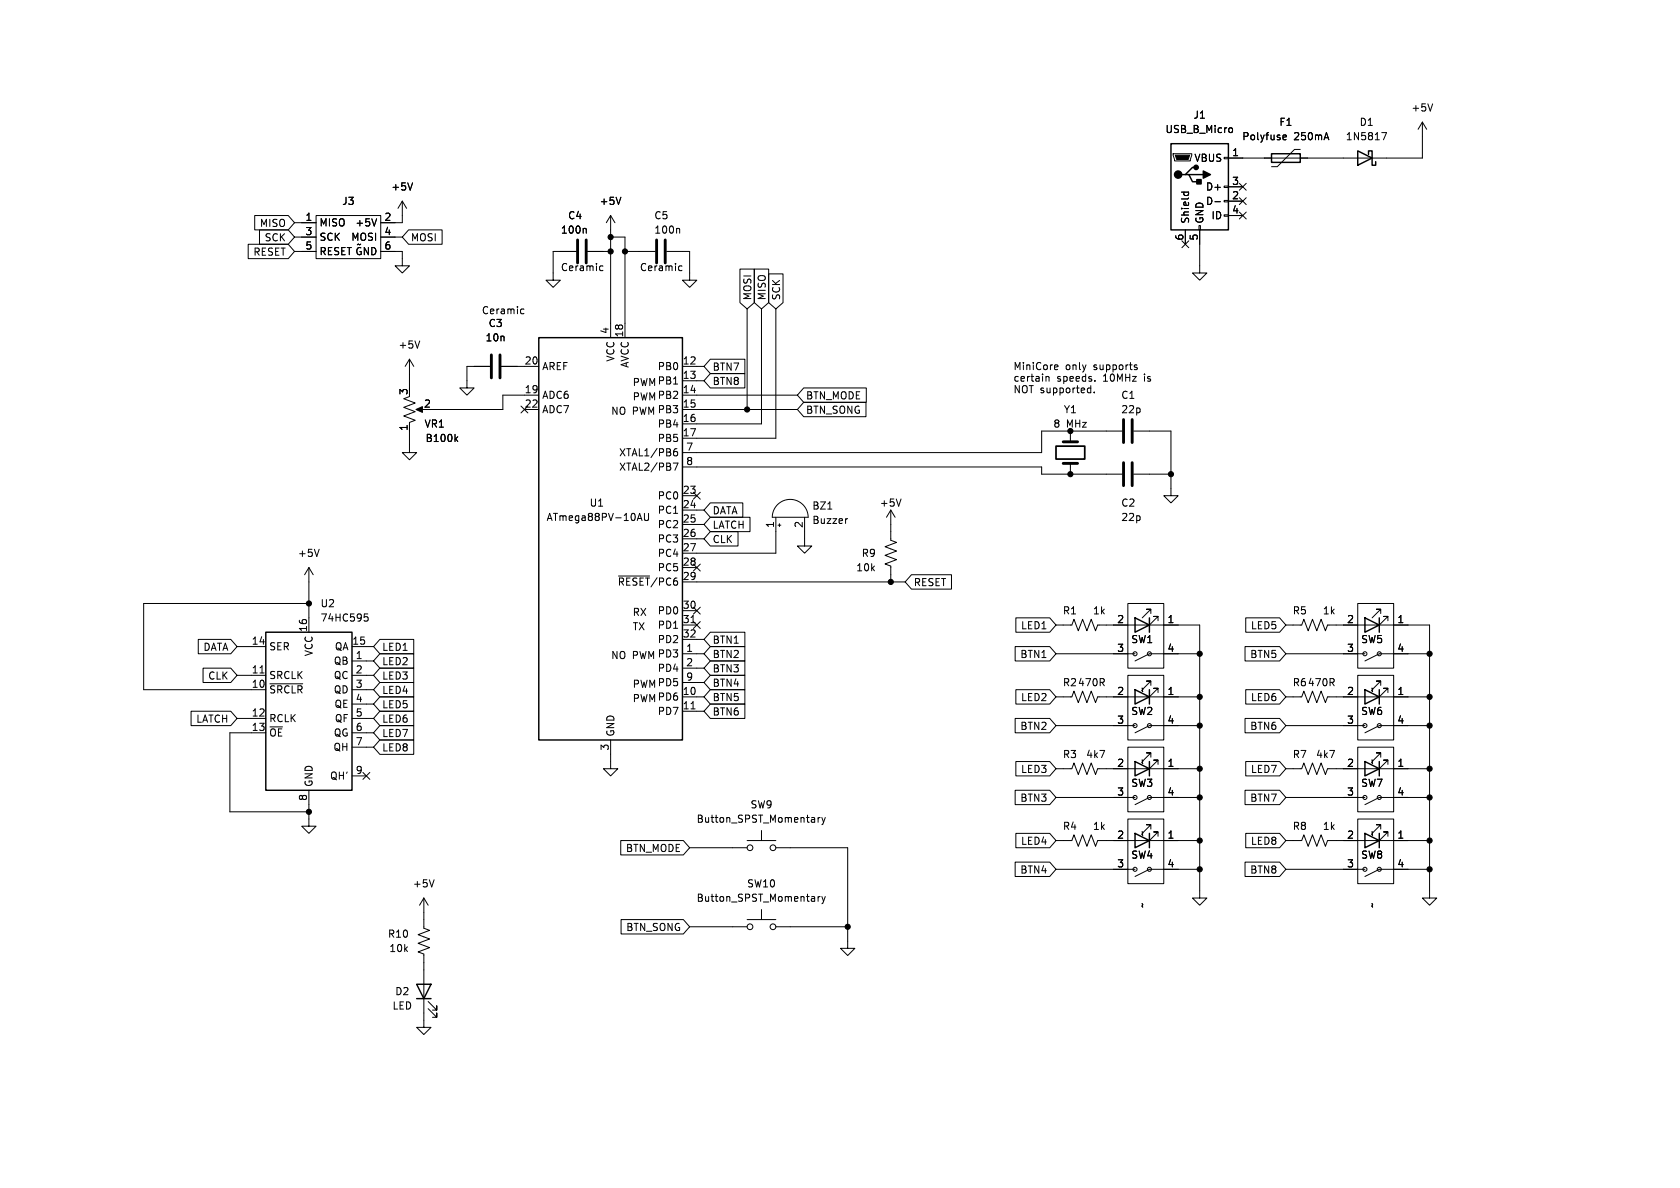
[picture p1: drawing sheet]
<svg xmlns="http://www.w3.org/2000/svg" width="297mm" height="210mm" viewBox="0 0 297 210" stroke-linecap="round" stroke-linejoin="round" font-family="sans-serif">
<g fill="none" stroke="#000" stroke-width=".18">
<path d="M253.3 18.4l-.4 1.2M45 38.1h6l1.1 1.3-1.1 1.2h-6zM52.1 39.4h3.8M55.9 38.1h11.4v7.6h-11.4zM66.6 38.7l-.4 1.2M71.1 35.6v3.8h-3.8M71.1 35.6l-.7 1.2M71.1 35.6l.8 1.2M72.9 32.3l-.4 1.3M107.9 38.1v21.6M107.9 38.1l-.7 1.3M107.9 38.1l.8 1.3"/>
<path d="M109.8 34.9l-.5 1.2M207.4 27.2h3.3v.2l-.3 1h-2.8zM208.9 34h1.2M209.3 34v.3M210.1 34v.3M212 39.9h.2v.7h-.2zM214.8 35.7h1M216.4 27.8h.8v.3h-.8zM216.4 32.9h.8v.2h-.8zM216.4 35.4h.8v.3h-.8zM216.4 38h.8v.2h-.8zM217.2 33h2.5"/>
<path d="M217.2 35.6h2.5M217.2 38.1h2.5M217.5 22.6l.3 .1 .1 .1-.1 .5-.3 .1M219.1 37.5l1.2 1.2M219.1 35l1.2 1.2M219.1 32.4l1.2 1.2M220.3 37.5l-1.2 1.2M220.3 32.4l-1.2 1.2M220.3 35l-1.2 1.2M226.8 24.5l.2 .2 .4-.1M226.8 24l.2-.1h.2l.2 .1v.2l-.6 .1M229.9 26.4h-1l-3.1 3.1h-1"/>
<path d="M244.3 23.4h.8l-.5 1.3M251.5 21.6l-.8 1.3M251.5 21.6l.7 1.3M251.5 21.6v6.3h-34.3M43.9 43.2h7.1l1.1 1.3-1.1 1.2h-7.1zM45.9 40.6h5.1l1.1 1.3-1.1 1.3h-5.1zM52.1 41.9h3.8M52.1 44.5h3.8M67.3 44.5h3.8v2.5h1.3l-1.3 1.3-1.3-1.3h1.3M67.3 41.9h3.8M72.2 40.6h6v2.6h-6l-1.1-1.3zM92.3 54.6l.3 .1"/>
<path d="M92.6 55.4l-.3 .1M101.9 44.5h-4.1v5h1.3l-1.3 1.3-1.3-1.3h1.3M103.5 40.4l.1 .2v.6M103.9 44.5h4M106.2 47l.4 .1M106.6 47.8h-.4M107.9 41.9h2.6v17.8M110.5 44.5h5.3M117.9 44.5h4v5h1.3l-1.3 1.3-1.3-1.3h1.3M120 40.4l.2 .2v.6M120.2 47l.4 .1M120.6 47.8h-.4"/>
<path d="M130.8 47.6h2.6v5.9l-1.3 1.1-1.3-1.1zM132.1 54.6v17.8M133.3 47.6h2.6v5.9l-1.3 1.1-1.3-1.1zM134.6 54.6v20.3h-14M135.9 48.4h2.5v5.1l-1.2 1.1-1.3-1.1zM137.2 54.6v22.9h-16.6M208.9 42.6l1.3 1.2M209.5 40.6v2.6M210.2 42.6l-1.3 1.2M212.1 40.6v7.7h1.3l-1.3 1.2-1.3-1.2h1.3M72.4 70.1l-1 .4 2 .7-2 .8 2 .8-2 .7 2 .8-1 .4v5.3h1.3l-1.3 1.3-1.3-1.3h1.3M72.4 63.5l-.8 1.3"/>
<path d="M72.4 63.5l.8 1.3M72.4 63.5v5.1M73.9 72.4h1M74.2 60.3l-.4 1.2M80.6 77.6l.3 .4M80.9 77.2l-.5 .5M86.6 64.8h-4.1v3.8h1.3l-1.3 1.3-1.2-1.3h1.2M88.6 64.8h6.6M92.1 71.8l1.2 1.2M92.7 72.4h2.5M93.3 71.8l-1.2 1.2M95.2 69.9h-6.3v2.5h-12.7"/>
<path d="M119.1 79.9l.5-.1 .2 .2-.1 .5-.4 .1-.2-.1M119.7 79.3l-.4 .1-.2 .2M120.6 64.8h3.9M120.6 69.9h20.4M120.6 72.4h20.4M120.6 67.3h3.9M125.6 63.5h6.1v2.5h-6.1l-1.1-1.2zM125.6 66h6.1v2.6h-6.1l-1.1-1.3zM142.1 68.6h11.1v2.5h-11.1l-1.1-1.2zM142.1 71.1h11v2.6h-11l-1.1-1.3zM184.9 66.5v.9M184.9 66.7l.2-.2 .3 .1 .1 .8"/>
<path d="M186.6 64.5l.4 .1v.2l-.6 .1M187 65.3h-.4M189.2 76.2v1.9M192.5 68.6l.3 .1M192.8 68.2v1.2M192.8 69.4h-.3M193.4 69.3v.1M193.6 67.3v.1M198.4 76.2h-14.3v3.8h-63.5M200.4 76.2h6.6v11.4h1.3l-1.3 1.3-1.3-1.3h1.3M200.7 64.9l.3 .1 .1 .2-.2 .1h-.3M200.7 64.5l.3 .1"/>
<path d="M56.4 97.1l-.4 1.3M112.7 92l.4-1.3 .4 1.3M112.8 91.7h.6M113.9 90.7v1.1l.3 .2h.3l.2-.2v-1.1M119 81.9h.9l-.6 1.2M120.6 82.6h63.5v1.2h14.3M120.6 87.6h2.6M120.6 90.2h3.9M120.6 92.7h3.9M120.6 95.3h3.9M122.6 99.7l1.2 1.2M122.6 87l1.2 1.2"/>
<path d="M123.8 99.7l-1.2 1.2M123.8 87l-1.2 1.2M125.6 88.9h5.7v2.5h-5.7l-1.1-1.2zM125.6 94h4.9v2.5h-4.9l-1.1-1.2zM125.6 91.4h7v2.6h-7l-1.1-1.3zM137.2 91.4v6.4h-16.6M137.4 89.2a3.2 3.2 0 0 1 3.5-.7 3.2 3.2 0 0 1 2 2.9h-6.4a3.2 3.2 0 0 1 .9-2.2zM137.5 92.8h.5M137.8 92.6v.5M142.2 91.4v5.1h1.3l-1.3 1.3-1.2-1.3h1.2M146.3 90h.8M149.9 91.7h-.3"/>
<path d="M157.5 90.2v5.3l1 .4-2 .7 2 .8-2 .8 2 .7-2 .8 1 .4v2.8M157.5 90.2l-.8 1.2M157.5 90.2l.7 1.2M159.3 88.2l-.4 1.3M189.2 81.9v1.9M200.4 83.8h6.6M35 113h5.8l1.1 1.3-1.1 1.3h-5.8zM35.9 118.1h4.9l1.1 1.3-1.1 1.3h-4.9zM41.9 114.3h5.1M41.9 119.4h5.1M46 119h.7M54.6 100.3l-.8 1.3"/>
<path d="M54.6 100.3l.8 1.3M54.6 100.3v11.5M54.6 106.7h-29.2v15.2h21.6M62.2 114.3h3.8M62.2 119.4h3.8M62.2 116.8h3.8M64.4 108.5h.6M64.5 109h.3l.3 .3-.1 .4-.5 .1M67.2 113h5.9v2.6h-5.9l-1.2-1.3zM67.2 115.6h5.9v2.5h-5.9l-1.2-1.3zM67.2 118.1h5.9v2.6h-5.9l-1.2-1.3zM109.3 101.8h5.5"/>
<path d="M120.6 115.6h3.9M120.6 110.5h2.6M120.6 100.3h2.6M120.6 102.9h39.4M120.6 108h2.6M120.6 113h3.9M120.6 118.1h3.9M122.2 110.1h.7M122.6 107.3l1.2 1.3M122.6 109.9l1.2 1.2M123.8 107.3l-1.2 1.3M123.8 109.9l-1.2 1.2"/>
<path d="M125.6 111.8h6.1v2.5h-6.1l-1.1-1.3zM125.6 114.3h6.1v2.5h-6.1l-1.1-1.2zM125.6 119.4h6.1v2.5h-6.1l-1.1-1.2zM125.6 116.8h6.1v2.6h-6.1l-1.1-1.3zM161.1 101.6h7.1v2.5h-7.1l-1.1-1.2zM179.5 114.3h6.1l1.1 1.3-1.1 1.2h-6.1zM179.6 109.2h6l1.1 1.3-1.1 1.3h-6zM186.7 110.5h2.8l.4-1 .7 2 .8-2 .8 2 .7-2 .8 2 .4-1h18v48.3h1.3l-1.3 1.2-1.3-1.2h1.3M186.7 115.6h14M199.4 119.4h6.3v11.4h-6.3zM199.4 106.7h6.3v11.4h-6.3zM203.5 108.5v-.8h-.8h.8l-1.6 1.5"/>
<path d="M204.7 109.7v-.7h-.7h.7l-1.5 1.5M212.1 115.6h-8.9l-2.5 1.2M220.1 114.3h6.1l1.1 1.3-1.1 1.2h-6.1zM220.2 109.2h6l1.1 1.3-1.1 1.3h-6zM227.3 110.5h2.8l.4-1 .8 2 .7-2 .8 2 .8-2 .7 2 .4-1h18v48.3h1.3l-1.3 1.2-1.2-1.2h1.2M227.3 115.6h14M240 106.7h6.4v11.4h-6.4zM240 119.4h6.4v11.4h-6.4zM244.1 108.5v-.8h-.8h.8l-1.5 1.5M245.4 109.7v-.7h-.8h.8l-1.6 1.5M252.7 115.6h-8.9l-2.5 1.2M33.8 125.7h7l1.1 1.3-1.1 1.3h-7z"/>
<path d="M41.9 127h5.1M47 129.5h-6.4v14h14M47.7 120.9h5.8M54.6 139.7v6.4h1.3l-1.3 1.2-1.3-1.2h1.3M62.2 121.9h3.8M62.2 127h3.8M62.2 129.5h3.8M62.2 124.5h3.8M62.2 132.1h3.8M62.2 137.2h2.6M64.2 136.6l1.2 1.2M65.4 136.6l-1.2 1.2"/>
<path d="M67.2 120.6h5.9v2.6h-5.9l-1.2-1.3zM67.2 123.2h5.9v2.5h-5.9l-1.2-1.2zM67.2 130.8h5.9v2.6h-5.9l-1.2-1.3zM67.2 128.3h5.9v2.5h-5.9l-1.2-1.3zM67.2 125.7h5.9v2.6h-5.9l-1.2-1.3zM107.9 130.8v5.1h1.3l-1.3 1.3-1.2-1.3h1.2M120.6 120.7h3.9M120.6 123.2h3.9M120.6 125.7h3.9M122.2 125.3h.7M125.6 124.5h6.1v2.5h-6.1l-1.1-1.3zM125.6 121.9h6.1v2.6h-6.1l-1.1-1.3z"/>
<path d="M179.5 127h6.1l1.1 1.3-1.1 1.2h-6.1zM179.5 139.7h6.1l1.1 1.3-1.1 1.2h-6.1zM179.6 121.9h6l1.1 1.3-1.1 1.3h-6zM179.6 134.6h6l1.1 1.3-1.1 1.3h-6zM186.7 123.2h2.8l.4-1 .7 2 .8-2 .8 2 .7-2 .8 2 .4-1h18M186.7 135.9h2.8l.4-1 .7 2 .8-2 .8 2 .7-2 .8 2 .4-1h18M186.7 128.3h14M199.4 132.1h6.3v11.4h-6.3zM203.5 121.2v-.8h-.8h.8l-1.6 1.5M203.5 133.9v-.8h-.8h.8l-1.6 1.5M204.7 122.4v-.7h-.7h.7l-1.5 1.5M204.7 135.1v-.7h-.7h.7l-1.5 1.5"/>
<path d="M212.1 128.3h-8.9l-2.5 1.2M220.1 139.7h6.1l1.1 1.3-1.1 1.2h-6.1zM220.1 127h6.1l1.1 1.3-1.1 1.2h-6.1zM220.2 121.9h6l1.1 1.3-1.1 1.3h-6zM220.2 134.6h6l1.1 1.3-1.1 1.3h-6zM227.3 135.9h2.8l.4-1 .8 2 .7-2 .8 2 .8-2 .7 2 .4-1h18M227.3 123.2h2.8l.4-1 .8 2 .7-2 .8 2 .8-2 .7 2 .4-1h18M227.3 128.3h14M240 132.1h6.4v11.4h-6.4zM244.1 121.2v-.8h-.8h.8l-1.5 1.5M244.1 133.9v-.8h-.8h.8l-1.5 1.5M245.4 122.4v-.7h-.8h.8l-1.6 1.5"/>
<path d="M245.4 135.1v-.7h-.8h.8l-1.6 1.5M252.7 128.3h-8.9l-2.5 1.2M74.9 158.8v5.3l1 .4-2 .7 2 .8-2 .8 2 .7-2 .8 1 .4v12.9h1.3l-1.3 1.3-1.2-1.3h1.2M74.9 158.8l-.7 1.2M74.9 158.8l.8 1.2M76.7 155.5l-.4 1.3M109.7 148.6h11.1l1.1 1.3-1.1 1.2h-11.1zM121.9 149.9h10.2M132.1 148.6h5.1M134.6 146.8v1.8M137.2 149.9h12.7v17.7h1.2l-1.2 1.3-1.3-1.3h1.3M144.6 144.5v.9"/>
<path d="M144.6 158.5v.8M145 158.5l-.4 .2M145 144.5l-.4 .3M145.3 158.5l.3 .8M145.3 144.5l.3 .9M145.6 159.3l-.3 .5M145.6 145.4l-.3 .4M145.9 158.5l-.3 .8M145.9 144.5l-.3 .9M179.5 152.4h6.1l1.1 1.3-1.1 1.2h-6.1zM179.6 147.3h6l1.1 1.3-1.1 1.3h-6zM186.7 148.6h2.8l.4-1 .7 2 .8-2 .8 2 .7-2 .8 2 .4-1h18"/>
<path d="M186.7 141h14M186.7 153.7h14M199.4 144.8h6.3v11.4h-6.3zM203.5 146.6v-.8h-.8h.8l-1.6 1.5M204.7 147.8v-.7h-.7h.7l-1.5 1.5M212.1 141h-8.9l-2.5 1.2M212.1 153.7h-8.9l-2.5 1.2M220.1 152.4h6.1l1.1 1.3-1.1 1.2h-6.1zM220.2 147.3h6l1.1 1.3-1.1 1.3h-6zM227.3 148.6h2.8l.4-1 .8 2 .7-2 .8 2 .8-2 .7 2 .4-1h18M227.3 141h14M227.3 153.7h14"/>
<path d="M240 144.8h6.4v11.4h-6.4zM244.1 146.6v-.8h-.8h.8l-1.5 1.5M245.4 147.8v-.7h-.8h.8l-1.6 1.5M252.7 141h-8.9l-2.5 1.2M252.7 153.7h-8.9l-2.5 1.2M75.7 178.3l1.5 1.5v-.7v.7h-.7M75.7 177l1.5 1.6v-.8v.8h-.7M109.8 162.6h11l1.1 1.2-1.1 1.3h-11zM121.9 163.8h10.2M132.1 162.6h5.1M134.6 160.8v1.8M137.2 163.8h12.7"/>
<circle cx="200.7" cy="115.6" r=".36"/>
<circle cx="203.2" cy="115.6" r=".36"/>
<circle cx="241.3" cy="115.6" r=".36"/>
<circle cx="243.8" cy="115.6" r=".36"/>
<circle cx="200.7" cy="128.3" r=".36"/>
<circle cx="203.2" cy="128.3" r=".36"/>
<circle cx="241.3" cy="128.3" r=".36"/>
<circle cx="243.8" cy="128.3" r=".36"/>
<circle cx="132.6" cy="149.9" r=".51"/>
<circle cx="136.7" cy="149.9" r=".51"/>
<circle cx="200.7" cy="153.7" r=".36"/>
<circle cx="200.7" cy="141" r=".36"/>
<circle cx="203.2" cy="141" r=".36"/>
<circle cx="203.2" cy="153.7" r=".36"/>
<circle cx="241.3" cy="153.7" r=".36"/>
<circle cx="241.3" cy="141" r=".36"/>
<circle cx="243.8" cy="141" r=".36"/>
<circle cx="243.8" cy="153.7" r=".36"/>
<circle cx="132.6" cy="163.8" r=".51"/>
<circle cx="136.7" cy="163.8" r=".51"/>
</g>
<g fill="none" stroke="#000" stroke-width=".25">
<path d="M207 25.4h10.2v15.2h-10.2zM209.5 30.9h.7l.6 1.2h1.3M210.2 30.9h2.5M211.5 29.6h-.7l-1.3 1.3h-.6M224.8 27.2h5.1v1.5h-5.1zM240 26.7l2.6 1.2-2.6 1.3zM241.9 27.3v-.6h.7v2.5h.6v-.6M95.2 59.7h25.4v71.1h-25.4zM47 111.8h15.2v27.9h-15.2zM200.7 109.2l2.5 1.3-2.5 1.3zM203.2 109.2v2.6M241.3 109.2l2.5 1.3-2.5 1.3z"/>
<path d="M243.8 109.2v2.6M200.7 121.9l2.5 1.3-2.5 1.3zM200.7 134.6l2.5 1.3-2.5 1.3zM203.2 121.9v2.6M203.2 134.6v2.6M241.3 121.9l2.5 1.3-2.5 1.3zM241.3 134.6l2.5 1.3-2.5 1.3zM243.8 121.9v2.6M243.8 134.6v2.6M200.7 147.3l2.5 1.3-2.5 1.3zM203.2 147.3v2.6M241.3 147.3l2.5 1.3-2.5 1.3z"/>
<path d="M243.8 147.3v2.6M73.7 174h2.5l-1.3 2.5zM73.7 176.5h2.5"/>
</g>
<g fill="#000" stroke="#000" stroke-width=".18">
<path d="M207.8 27.4h2.5l-.2 .8h-2.1zM73.5 72.4l1.2-.5v1z"/>
<circle cx="107.9" cy="41.9" r=".46"/>
<circle cx="107.9" cy="44.5" r=".46"/>
<circle cx="110.5" cy="44.5" r=".46"/>
<circle cx="132.1" cy="72.4" r=".46"/>
<circle cx="189.2" cy="76.2" r=".46"/>
<circle cx="189.2" cy="83.8" r=".46"/>
<circle cx="207" cy="83.8" r=".46"/>
<circle cx="54.6" cy="106.7" r=".46"/>
<circle cx="157.5" cy="102.9" r=".46"/>
<circle cx="212.1" cy="115.6" r=".46"/>
<circle cx="252.7" cy="115.6" r=".46"/>
<circle cx="212.1" cy="135.9" r=".46"/>
<circle cx="212.1" cy="123.2" r=".46"/>
<circle cx="212.1" cy="128.3" r=".46"/>
<circle cx="252.7" cy="123.2" r=".46"/>
<circle cx="252.7" cy="128.3" r=".46"/>
<circle cx="252.7" cy="135.9" r=".46"/>
<circle cx="54.6" cy="143.5" r=".46"/>
<circle cx="212.1" cy="148.6" r=".46"/>
<circle cx="212.1" cy="141" r=".46"/>
<circle cx="212.1" cy="153.7" r=".46"/>
<circle cx="252.7" cy="141" r=".46"/>
<circle cx="252.7" cy="148.6" r=".46"/>
<circle cx="252.7" cy="153.7" r=".46"/>
<circle cx="149.9" cy="163.8" r=".46"/>
</g>
<path d="M102.1 42.4v4.1M103.6 42.4v4.1M116.1 42.4v4.1M117.6 42.4v4.1M86.9 62.7v4.1M88.4 62.7v4.1M188 78.1h2.5M198.6 74.2v4M200.2 74.2v4M188 81.9h2.5M198.6 81.8v4.1M200.2 81.8v4.1" fill="none" stroke="#000" stroke-width=".51"/>
<g fill="#000" stroke="#000" stroke-width=".25">
<path d="M211.6 31.8h.7v.7h-.7zM212.7 30.2l1.3 .7-1.3 .6z"/>
<circle cx="208.3" cy="30.9" r=".63"/>
<circle cx="211.5" cy="29.6" r=".38"/>
</g>
<path d="M186.7 78.9h5.1v2.3h-5.1z" fill="none" stroke="#000" stroke-width=".3"/>
<g font-size="1.8">
<text x="205.9" y="23.7">USB_B_Micro</text>
<text x="210.9" y="21.2">J1</text>
<text x="226.1" y="22.5">F1</text>
<text x="240.3" y="22.5">D1</text>
<text x="249.4" y="19.9">+5V</text>
<text x="211.1" y="28.8">VBUS</text>
<text x="217.7" y="27.7">1</text>
<text x="219.5" y="25">Polyfuse</text>
<text x="228.7" y="25">250mA</text>
<text x="237.8" y="25">1N5817</text>
<text x="69.1" y="33.9">+5V</text>
<text x="213.1" y="33.9">D+</text>
<text x="217.7" y="32.8">3</text>
<text x="217.7" y="35.3">2</text>
<text x="45.8" y="40.3">MISO</text>
<text x="53.9" y="39.1">1</text>
<text x="53.9" y="41.7">3</text>
<text x="56.4" y="40.2">MISO</text>
<text x="60.4" y="36.4">J3</text>
<text x="62.7" y="40.2">+5V</text>
<text x="67.9" y="39.1">2</text>
<text x="67.9" y="41.7">4</text>
<text x="99.1" y="41.5">100n</text>
<text x="100.3" y="39">C4</text>
<text x="105.9" y="36.4">+5V</text>
<text x="115.6" y="39">C5</text>
<text x="115.6" y="41.5">100n</text>
<text x="210.4" y="39.6" transform="rotate(-90 210.4 39.6)">Shield</text>
<text x="213" y="39.6" transform="rotate(-90 213 39.6)">GND</text>
<text x="213.1" y="36.4">D-</text>
<text x="214.1" y="39">ID</text>
<text x="217.7" y="37.8">4</text>
<text x="44.7" y="45.4">RESET</text>
<text x="46.7" y="42.9">SCK</text>
<text x="53.9" y="44.2">5</text>
<text x="56.4" y="42.8">SCK</text>
<text x="56.4" y="45.3">RESET GND</text>
<text x="62" y="42.8">MOSI</text>
<text x="62.9" y="44">~</text>
<text x="67.9" y="44.2">6</text>
<text x="72.5" y="42.9">MOSI</text>
<text x="209.3" y="42.6" transform="rotate(-90 209.3 42.6)">6</text>
<text x="211.8" y="42.6" transform="rotate(-90 211.8 42.6)">5</text>
<text x="99.1" y="48">Ceramic</text>
<text x="113" y="48">Ceramic</text>
<text x="133" y="53.2" transform="rotate(-90 133 53.2)">MOSI</text>
<text x="135.6" y="53.2" transform="rotate(-90 135.6 53.2)">MISO</text>
<text x="138.1" y="53.2" transform="rotate(-90 138.1 53.2)">SCK</text>
<text x="85.1" y="55.6">Ceramic</text>
<text x="86.3" y="58">C3</text>
<text x="107.7" y="59.1" transform="rotate(-90 107.7 59.1)">4</text>
<text x="110.2" y="59.7" transform="rotate(-90 110.2 59.7)">18</text>
<text x="70.4" y="61.8">+5V</text>
<text x="85.7" y="60.6">10n</text>
<text x="92.7" y="64.5">20</text>
<text x="95.8" y="65.6">AREF</text>
<text x="108.8" y="64" transform="rotate(-90 108.8 64)">VCC</text>
<text x="111.4" y="65.1" transform="rotate(-90 111.4 65.1)">AVCC</text>
<text x="116.2" y="65.6">PB0</text>
<text x="120.6" y="64.5">12</text>
<text x="125.9" y="65.7">BTN7</text>
<text x="179.1" y="65.5">MiniCore</text>
<text x="188.3" y="65.5">only</text>
<text x="193.4" y="65.5">supports</text>
<text x="72.1" y="69.9" transform="rotate(-90 72.1 69.9)">3</text>
<text x="92.7" y="69.6">19</text>
<text x="95.8" y="70.7">ADC6</text>
<text x="111.8" y="70.9">PWMPB2</text>
<text x="111.8" y="68.3">PWMPB1</text>
<text x="120.6" y="67.1">13</text>
<text x="120.6" y="69.6">14</text>
<text x="125.9" y="68.3">BTN8</text>
<text x="142.4" y="70.8">BTN_MODE</text>
<text x="179.1" y="67.6">certain</text>
<text x="179.1" y="69.6">NOT supported.</text>
<text x="186.8" y="67.6">speeds.</text>
<text x="195.1" y="67.6">10MHz</text>
<text x="198.1" y="70.7">C1</text>
<text x="202.5" y="67.6">is</text>
<text x="72.1" y="76.3" transform="rotate(-90 72.1 76.3)">1</text>
<text x="74.9" y="72.1">2</text>
<text x="75" y="75.8">VR1</text>
<text x="92.7" y="72.1">22</text>
<text x="95.8" y="73.3">ADC7</text>
<text x="107.9" y="73.4">NO PWMPB3</text>
<text x="116.2" y="75.8">PB4</text>
<text x="120.6" y="72.1">15</text>
<text x="120.6" y="74.7">16</text>
<text x="120.6" y="77.2">17</text>
<text x="142.4" y="73.3">BTN_SONG</text>
<text x="186.1" y="75.8">8</text>
<text x="188" y="73.3">Y1</text>
<text x="188.5" y="75.8">MHz</text>
<text x="198.1" y="73.3">22p</text>
<text x="75.1" y="78.3">B100k</text>
<text x="109.4" y="80.9">XTAL1/PB6</text>
<text x="109.4" y="83.4">XTAL2/PB7</text>
<text x="116.2" y="78.3">PB5</text>
<text x="121.2" y="79.8">7</text>
<text x="121.2" y="82.3">8</text>
<text x="104.1" y="89.8">U1</text>
<text x="116.2" y="88.5">PC0</text>
<text x="120.6" y="87.4">23</text>
<text x="120.6" y="89.9">24</text>
<text x="155.4" y="89.8">+5V</text>
<text x="198.1" y="89.8">C2</text>
<text x="96.5" y="92.3">ATmega88PV-10AU</text>
<text x="116.2" y="91">PC1</text>
<text x="116.2" y="93.6">PC2</text>
<text x="120.6" y="92.5">25</text>
<text x="120.6" y="95">26</text>
<text x="125.9" y="91.1">DATA</text>
<text x="125.9" y="93.7">LATCH</text>
<text x="136.9" y="93.4" transform="rotate(-90 136.9 93.4)">1</text>
<text x="142" y="93.4" transform="rotate(-90 142 93.4)">2</text>
<text x="143.5" y="90.3">BZ1</text>
<text x="143.5" y="92.8">Buzzer</text>
<text x="198.1" y="92.3">22p</text>
<text x="52.6" y="98.7">+5V</text>
<text x="116.2" y="96.1">PC3</text>
<text x="116.2" y="98.7">PC4</text>
<text x="116.2" y="101.2">PC5</text>
<text x="120.6" y="97.5">27</text>
<text x="120.6" y="100.1">28</text>
<text x="125.9" y="96.2">CLK</text>
<text x="151.3" y="101.2">10k</text>
<text x="152.2" y="98.7">R9</text>
<text x="56.6" y="107.5">U2</text>
<text x="109.1" y="103.7">~{RESET}/PC6</text>
<text x="120.6" y="102.6">29</text>
<text x="120.6" y="107.7">30</text>
<text x="161.4" y="103.8">RESET</text>
<text x="54.4" y="111.8" transform="rotate(-90 54.4 111.8)">16</text>
<text x="56.6" y="110.1">74HC595</text>
<text x="111.8" y="109">RX</text>
<text x="111.8" y="111.5">TX</text>
<text x="116.2" y="108.8">PD0</text>
<text x="116.2" y="111.4">PD1</text>
<text x="116.2" y="113.9">PD2</text>
<text x="120.6" y="110.2">31</text>
<text x="120.6" y="112.8">32</text>
<text x="125.9" y="114">BTN1</text>
<text x="180.4" y="111.4">LED1</text>
<text x="187.8" y="108.8">R1</text>
<text x="193.1" y="108.8">1k</text>
<text x="197.4" y="110.2">2</text>
<text x="199.9" y="113.9">SW1</text>
<text x="206.3" y="110.2">1</text>
<text x="221" y="111.4">LED5</text>
<text x="228.4" y="108.8">R5</text>
<text x="233.8" y="108.8">1k</text>
<text x="238.1" y="110.2">2</text>
<text x="240.5" y="113.9">SW5</text>
<text x="246.9" y="110.2">1</text>
<text x="35.9" y="115.3">DATA</text>
<text x="44.4" y="114">14</text>
<text x="44.4" y="119.1">11</text>
<text x="47.5" y="115.2">SER</text>
<text x="55.5" y="116.1" transform="rotate(-90 55.5 116.1)">VCC</text>
<text x="58.9" y="117.7">QB</text>
<text x="59.1" y="115.2">QA</text>
<text x="62.2" y="114">15</text>
<text x="62.8" y="116.6">1</text>
<text x="62.8" y="119.1">2</text>
<text x="67.5" y="115.3">LED1</text>
<text x="67.5" y="117.8">LED2</text>
<text x="107.9" y="116.6">NO PWMPD3</text>
<text x="116.2" y="119">PD4</text>
<text x="121.2" y="115.3">1</text>
<text x="121.2" y="117.9">2</text>
<text x="125.9" y="116.5">BTN2</text>
<text x="125.9" y="119.1">BTN3</text>
<text x="180.3" y="116.5">BTN1</text>
<text x="197.4" y="115.3">3</text>
<text x="206.3" y="115.3">4</text>
<text x="220.9" y="116.5">BTN5</text>
<text x="238.1" y="115.3">3</text>
<text x="246.9" y="115.3">4</text>
<text x="36.7" y="120.3">CLK</text>
<text x="44.4" y="121.7">10</text>
<text x="47.5" y="120.2">SRCLK</text>
<text x="47.5" y="122.8">~{SRCLR}</text>
<text x="58.9" y="120.2">QC</text>
<text x="58.9" y="122.8">QD</text>
<text x="59" y="125.3">QE</text>
<text x="62.8" y="121.7">3</text>
<text x="62.8" y="124.2">4</text>
<text x="67.5" y="122.9">LED4</text>
<text x="67.5" y="125.4">LED5</text>
<text x="67.5" y="120.3">LED3</text>
<text x="111.8" y="124.2">PWMPD6</text>
<text x="111.8" y="121.7">PWMPD5</text>
<text x="120.6" y="122.9">10</text>
<text x="120.6" y="125.5">11</text>
<text x="121.2" y="120.4">9</text>
<text x="125.9" y="121.6">BTN4</text>
<text x="125.9" y="124.1">BTN5</text>
<text x="180.4" y="124.1">LED2</text>
<text x="187.8" y="121.5">R2</text>
<text x="190.5" y="121.5">470R</text>
<text x="197.4" y="122.9">2</text>
<text x="202.8" y="122.5" transform="rotate(-90 202.8 122.5)">~</text>
<text x="206.3" y="122.9">1</text>
<text x="221" y="124.1">LED6</text>
<text x="228.4" y="121.5">R6</text>
<text x="231.1" y="121.5">470R</text>
<text x="238.1" y="122.9">2</text>
<text x="243.4" y="122.5" transform="rotate(-90 243.4 122.5)">~</text>
<text x="246.9" y="122.9">1</text>
<text x="34.6" y="128">LATCH</text>
<text x="44.4" y="126.7">12</text>
<text x="44.4" y="129.3">13</text>
<text x="47.5" y="127.9">RCLK</text>
<text x="47.5" y="130.4">~{OE}</text>
<text x="58.9" y="130.4">QG</text>
<text x="59.1" y="127.9">QF</text>
<text x="62.8" y="126.7">5</text>
<text x="62.8" y="129.3">6</text>
<text x="62.8" y="131.8">7</text>
<text x="67.5" y="130.5">LED7</text>
<text x="67.5" y="128">LED6</text>
<text x="108.8" y="130.3" transform="rotate(-90 108.8 130.3)">GND</text>
<text x="116.2" y="126.6">PD7</text>
<text x="125.9" y="126.7">BTN6</text>
<text x="180.3" y="129.2">BTN2</text>
<text x="197.4" y="128">3</text>
<text x="199.9" y="126.6">SW2</text>
<text x="206.3" y="128">4</text>
<text x="220.9" y="129.2">BTN6</text>
<text x="238.1" y="128">3</text>
<text x="240.5" y="126.6">SW6</text>
<text x="246.9" y="128">4</text>
<text x="58.9" y="132.9">QH</text>
<text x="62.8" y="136.9">9</text>
<text x="67.5" y="133">LED8</text>
<text x="107.7" y="132.8" transform="rotate(-90 107.7 132.8)">3</text>
<text x="180.4" y="136.8">LED3</text>
<text x="187.8" y="134.2">R3</text>
<text x="191.9" y="134.2">4k7</text>
<text x="197.4" y="135.6">2</text>
<text x="202.8" y="135.2" transform="rotate(-90 202.8 135.2)">~</text>
<text x="206.3" y="135.6">1</text>
<text x="221" y="136.8">LED7</text>
<text x="228.4" y="134.2">R7</text>
<text x="232.6" y="134.2">4k7</text>
<text x="238.1" y="135.6">2</text>
<text x="243.4" y="135.2" transform="rotate(-90 243.4 135.2)">~</text>
<text x="246.9" y="135.6">1</text>
<text x="54.4" y="141.7" transform="rotate(-90 54.4 141.7)">8</text>
<text x="55.5" y="139.2" transform="rotate(-90 55.5 139.2)">GND</text>
<text x="58.3" y="138">QH'</text>
<text x="132.6" y="143.1">SW9</text>
<text x="180.3" y="141.9">BTN3</text>
<text x="197.4" y="140.7">3</text>
<text x="199.9" y="139.3">SW3</text>
<text x="206.3" y="140.7">4</text>
<text x="220.9" y="141.9">BTN7</text>
<text x="238.1" y="140.7">3</text>
<text x="240.5" y="139.3">SW7</text>
<text x="246.9" y="140.7">4</text>
<text x="123.1" y="145.6">Button_SPST_Momentary</text>
<text x="180.4" y="149.5">LED4</text>
<text x="187.8" y="146.9">R4</text>
<text x="193.1" y="146.9">1k</text>
<text x="197.4" y="148.3">2</text>
<text x="202.8" y="147.9" transform="rotate(-90 202.8 147.9)">~</text>
<text x="206.3" y="148.3">1</text>
<text x="221" y="149.5">LED8</text>
<text x="228.4" y="146.9">R8</text>
<text x="233.8" y="146.9">1k</text>
<text x="238.1" y="148.3">2</text>
<text x="243.4" y="147.9" transform="rotate(-90 243.4 147.9)">~</text>
<text x="246.9" y="148.3">1</text>
<text x="110.6" y="150.8">BTN_MODE</text>
<text x="180.3" y="154.6">BTN4</text>
<text x="197.4" y="153.4">3</text>
<text x="199.9" y="152">SW4</text>
<text x="206.3" y="153.4">4</text>
<text x="220.9" y="154.6">BTN8</text>
<text x="238.1" y="153.4">3</text>
<text x="240.5" y="152">SW8</text>
<text x="246.9" y="153.4">4</text>
<text x="72.9" y="157.1">+5V</text>
<text x="123.1" y="159.6">Button_SPST_Momentary</text>
<text x="132" y="157.1">SW10</text>
<text x="202.8" y="160.6" transform="rotate(-90 202.8 160.6)">~</text>
<text x="243.4" y="160.6" transform="rotate(-90 243.4 160.6)">~</text>
<text x="68.5" y="166">R10</text>
<text x="110.6" y="164.8">BTN_SONG</text>
<text x="68.7" y="168.5">10k</text>
<text x="69.3" y="178.7">LED</text>
<text x="69.8" y="176.1">D2</text>
</g>
</svg>
